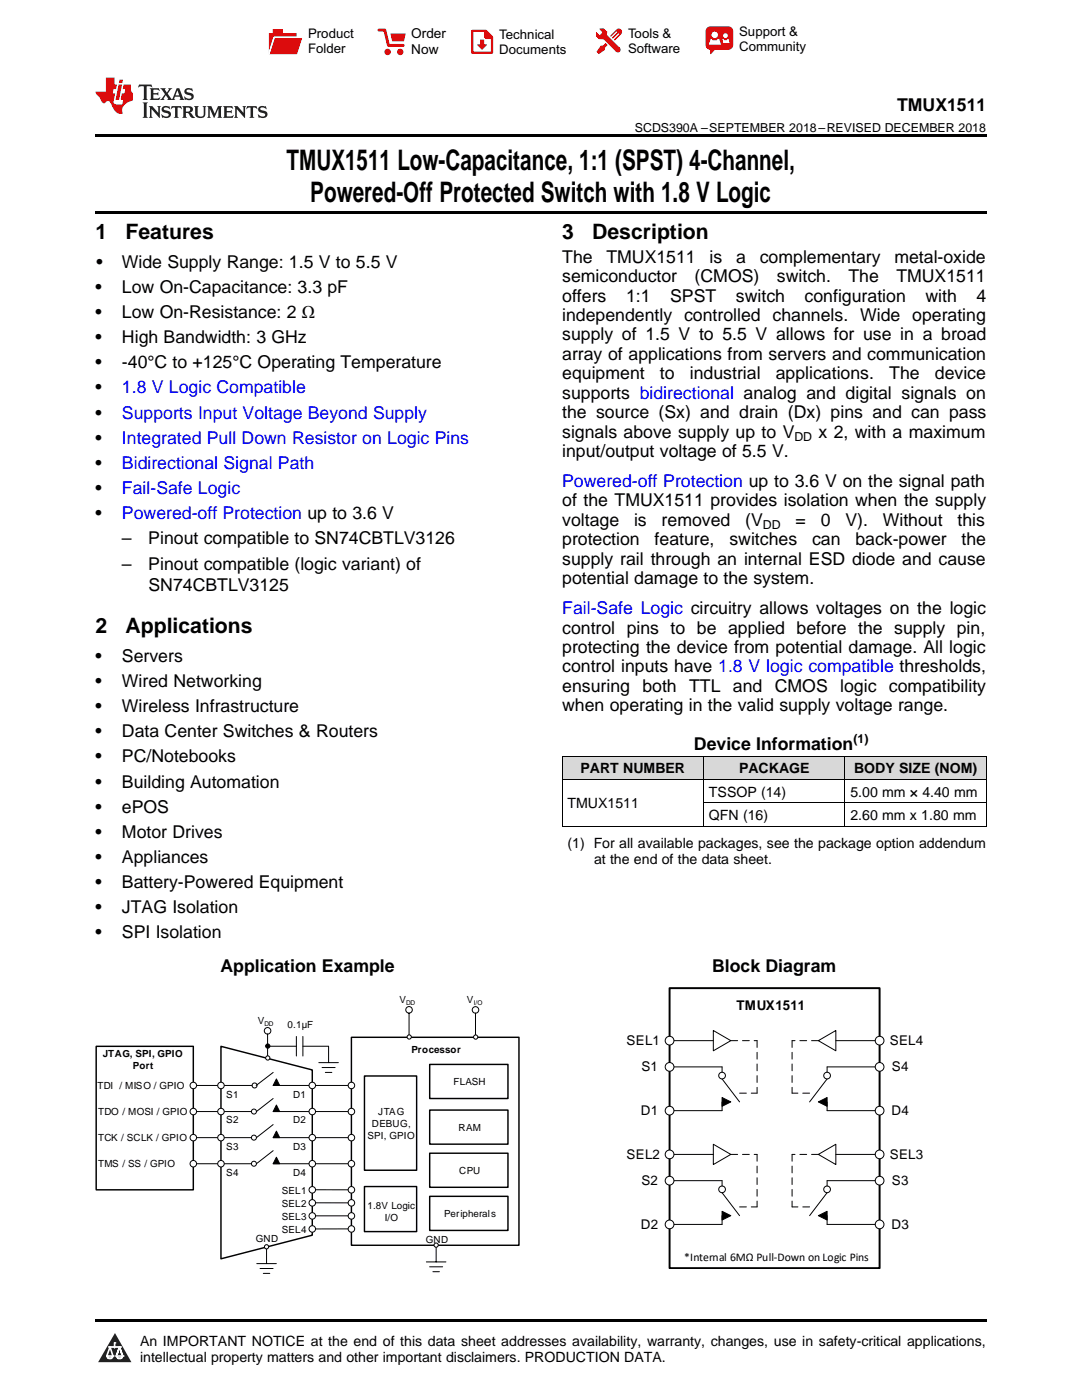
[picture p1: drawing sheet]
<svg xmlns="http://www.w3.org/2000/svg" width="216mm" height="279mm" viewBox="0 0 216 279" stroke-linecap="round" stroke-linejoin="round" font-family="sans-serif">
<g fill="#d8d8d8">
<path d="M112.2 151h28.2v4.6h-28.2z"/>
<path d="M140.4 151h28.2v4.6h-28.2z"/>
<path d="M168.6 151h28.2v4.6h-28.2z"/>
</g>
<path d="M22.9 266l3.3 5.9h-6.6z" fill="#231f20"/>
<path d="M21.3 270.6h1.2l-.3 .5h-.3a.53 .53 0 0 1-.6-.5z" fill-rule="evenodd" fill="#fff"/>
<path d="M21.3 270.6h1.2l-.3 .5h-.3a.53 .53 0 0 1-.6-.5z" fill="none" stroke="#231f20" stroke-width=".33"/>
<path d="M21.3 270.6l1.2 .1-.3 .4h-.5z" fill="none" stroke="#fff" stroke-width=".33"/>
<path d="M22.9 268.9h.1" fill="none" stroke="#fff" stroke-width=".33"/>
<path d="M22.9 268v.9z" fill="#fff"/>
<path d="M22.9 268v.9z" fill="none" stroke="#fff" stroke-width=".33"/>
<circle cx="22.9" cy="268" r=".16" fill="#fff"/>
<path d="M21.8 268.8h.1" fill="none" stroke="#fff" stroke-width=".33"/>
<path d="M21.8 268.8h2.2z" fill="#fff"/>
<path d="M21.8 268.8h2.2z" fill="none" stroke="#fff" stroke-width=".33"/>
<circle cx="24" cy="268.8" r=".16" fill="#fff"/>
<path d="M23.2 270.6h.1" fill="none" stroke="#fff" stroke-width=".33"/>
<path d="M23.8 268.8l-.6 1.8z" fill="#fff"/>
<path d="M23.8 268.8l-.6 1.8z" fill="none" stroke="#fff" stroke-width=".33"/>
<path d="M23.8 268.8l.7 1.8z" fill="#fff"/>
<path d="M23.8 268.8l.7 1.8z" fill="none" stroke="#fff" stroke-width=".33"/>
<path d="M24.4 270.6h.1" fill="none" stroke="#fff" stroke-width=".33"/>
<circle cx="21.3" cy="270.6" r=".16" fill="#fff"/>
<path d="M22 268.8l-.7 1.8z" fill="#fff"/>
<path d="M22 268.8l-.7 1.8z" fill="none" stroke="#fff" stroke-width=".33"/>
<path d="M22 268.8l.5 1.8z" fill="#fff"/>
<path d="M22 268.8l.5 1.8z" fill="none" stroke="#fff" stroke-width=".33"/>
<circle cx="22.5" cy="270.6" r=".16" fill="#fff"/>
<path d="M23.3 270.6h1.2a.63 .63 0 0 1-.6 .5 .63 .63 0 0 1-.6-.5z" fill-rule="evenodd" fill="#fff"/>
<path d="M23.3 270.6h1.2a.63 .63 0 0 1-.6 .5 .63 .63 0 0 1-.6-.5z" fill="none" stroke="#231f20" stroke-width=".33"/>
<path d="M23.3 270.6h1.2l-.4 .5h-.5z" fill="none" stroke="#fff" stroke-width=".33"/>
<path d="M23.2 270.6h.1" fill="none" stroke="#fff" stroke-width=".33"/>
<circle cx="24.5" cy="270.6" r=".16" fill="#fff"/>
<path d="M19 263.2h177.8v.5h-177.8z" fill="#000"/>
<path d="M44.1 208.8l18.2 4.7v33l-18.2 4.7z" fill="none" stroke="#000" stroke-width=".29"/>
<g fill="none" stroke="#000" stroke-width=".2">
<path d="M38.7 221.8h11.5M38.7 227h11.5M38.7 232.2h11.5"/>
<circle cx="50.7" cy="221.8" r=".5"/>
<circle cx="50.7" cy="227" r=".5"/>
<circle cx="50.7" cy="232.2" r=".5"/>
</g>
<circle cx="44.1" cy="221.8" r=".65" fill="#fff"/>
<circle cx="44.1" cy="221.8" r=".65" fill="none" stroke="#000" stroke-width=".2"/>
<circle cx="44.1" cy="227" r=".65" fill="#fff"/>
<circle cx="44.1" cy="227" r=".65" fill="none" stroke="#000" stroke-width=".2"/>
<circle cx="44.1" cy="232.2" r=".65" fill="#fff"/>
<g fill="none" stroke="#000" stroke-width=".2">
<path d="M38.7 216.6h11.6"/>
<circle cx="50.8" cy="216.6" r=".5"/>
<circle cx="44.1" cy="232.2" r=".65"/>
</g>
<path d="M70.1 207h33.5v41.5h-33.5z" fill="none" stroke="#000" stroke-width=".29"/>
<circle cx="44.1" cy="216.6" r=".65" fill="#fff"/>
<g fill="none" stroke="#000" stroke-width=".2">
<path d="M51.2 252.2h3.9M51.9 253.2h2.6M52.5 254.1h1.3M53.2 248.9v3.3"/>
<circle cx="44.1" cy="216.6" r=".65"/>
</g>
<circle cx="53.2" cy="248.8" r=".43" fill="#fff"/>
<circle cx="53.2" cy="248.8" r=".43" fill="none" stroke="#000" stroke-width=".2"/>
<circle cx="53.4" cy="205.7" r=".65" fill="#fff"/>
<g fill="none" stroke="#000" stroke-width=".2">
<path d="M53.4 206.4v4.7M53.4 208.8h5.7M59.1 206.8v4M60.4 206.8v4M60.4 208.8h5.2v3.3M63.6 212.1h3.9M64.3 213h2.6M64.9 214h1.3"/>
<circle cx="53.4" cy="205.7" r=".65"/>
</g>
<circle cx="53.4" cy="211.1" r=".43" fill="#fff"/>
<g fill="none" stroke="#000" stroke-width=".2">
<circle cx="53.4" cy="208.8" r=".43"/>
<circle cx="53.4" cy="211.1" r=".43"/>
</g>
<circle cx="53.4" cy="208.8" r=".43" fill="#000"/>
<circle cx="81.6" cy="201.5" r=".65" fill="#fff"/>
<g fill="none" stroke="#000" stroke-width=".2">
<path d="M81.6 202.2v4.7"/>
<circle cx="81.6" cy="201.5" r=".65"/>
</g>
<circle cx="81.7" cy="207" r=".43" fill="#fff"/>
<circle cx="81.7" cy="207" r=".43" fill="none" stroke="#000" stroke-width=".2"/>
<circle cx="94.9" cy="201.6" r=".65" fill="#fff"/>
<g fill="none" stroke="#000" stroke-width=".2">
<path d="M94.9 202.2v4.7"/>
<circle cx="94.9" cy="201.6" r=".65"/>
</g>
<circle cx="94.9" cy="207" r=".43" fill="#fff"/>
<g fill="none" stroke="#000" stroke-width=".2">
<path d="M54.5 219.2l-3.3 2.6M62.1 237.4l7.9 .1M62.1 240l7.9 .1M62.1 242.6h7.9M70 245.3h-7.9M85.1 251.8h3.9M85.7 252.8h2.6M86.4 253.8h1.3M87 248.6v3.2"/>
<circle cx="94.9" cy="207" r=".43"/>
</g>
<path d="M72.7 236.8h10.4v9h-10.4z" fill="none" stroke="#000" stroke-width=".29"/>
<circle cx="87" cy="248.5" r=".43" fill="#fff"/>
<g fill="none" stroke="#000" stroke-width=".2">
<path d="M54.5 216.6h15.5M54.5 214l-3.4 2.6M55.2 215.3l.6 1.3h-1.3zM54.5 221.8h15.5M54.5 227h15.5M54.5 232.2h15.5M54.5 224.4l-3.3 2.6M54.5 229.6l-3.3 2.6M55.2 220.5l.6 1.3h-1.3zM55.2 225.7l.6 1.3h-1.3zM55.2 230.9l.6 1.3h-1.3z"/>
<circle cx="87" cy="248.5" r=".43"/>
</g>
<path d="M19.2 208.8h19.4v28.7h-19.4z" fill="none" stroke="#000" stroke-width=".29"/>
<path d="M55.2 215.3l.6 1.3h-1.3zM55.2 220.5l.6 1.3h-1.3zM55.2 225.7l.6 1.3h-1.3zM55.2 230.9l.6 1.3h-1.3z" fill="#000"/>
<circle cx="62.3" cy="221.8" r=".65" fill="#fff"/>
<circle cx="62.3" cy="221.8" r=".65" fill="none" stroke="#000" stroke-width=".2"/>
<circle cx="62.3" cy="227" r=".65" fill="#fff"/>
<circle cx="62.3" cy="227" r=".65" fill="none" stroke="#000" stroke-width=".2"/>
<circle cx="62.3" cy="232.2" r=".65" fill="#fff"/>
<circle cx="62.3" cy="232.2" r=".65" fill="none" stroke="#000" stroke-width=".2"/>
<circle cx="62.3" cy="216.6" r=".65" fill="#fff"/>
<circle cx="62.3" cy="216.6" r=".65" fill="none" stroke="#000" stroke-width=".2"/>
<circle cx="70.1" cy="221.8" r=".65" fill="#fff"/>
<circle cx="70.1" cy="221.8" r=".65" fill="none" stroke="#000" stroke-width=".2"/>
<circle cx="70.1" cy="227" r=".65" fill="#fff"/>
<circle cx="70.1" cy="227" r=".65" fill="none" stroke="#000" stroke-width=".2"/>
<circle cx="70.1" cy="232.2" r=".65" fill="#fff"/>
<circle cx="70.1" cy="232.2" r=".65" fill="none" stroke="#000" stroke-width=".2"/>
<circle cx="70.1" cy="216.6" r=".65" fill="#fff"/>
<circle cx="70.1" cy="216.6" r=".65" fill="none" stroke="#000" stroke-width=".2"/>
<circle cx="70.1" cy="237.5" r=".65" fill="#fff"/>
<circle cx="70.1" cy="237.5" r=".65" fill="none" stroke="#000" stroke-width=".2"/>
<circle cx="70.1" cy="240.1" r=".65" fill="#fff"/>
<circle cx="70.1" cy="240.1" r=".65" fill="none" stroke="#000" stroke-width=".2"/>
<circle cx="70.1" cy="242.7" r=".65" fill="#fff"/>
<circle cx="70.1" cy="242.7" r=".65" fill="none" stroke="#000" stroke-width=".2"/>
<circle cx="70.1" cy="245.3" r=".65" fill="#fff"/>
<circle cx="70.1" cy="245.3" r=".65" fill="none" stroke="#000" stroke-width=".2"/>
<circle cx="62.3" cy="237.5" r=".65" fill="#fff"/>
<circle cx="62.3" cy="237.5" r=".65" fill="none" stroke="#000" stroke-width=".2"/>
<circle cx="62.3" cy="240.1" r=".65" fill="#fff"/>
<circle cx="62.3" cy="240.1" r=".65" fill="none" stroke="#000" stroke-width=".2"/>
<circle cx="62.3" cy="242.7" r=".65" fill="#fff"/>
<circle cx="62.3" cy="242.7" r=".65" fill="none" stroke="#000" stroke-width=".2"/>
<circle cx="62.3" cy="245.3" r=".65" fill="#fff"/>
<circle cx="62.3" cy="245.3" r=".65" fill="none" stroke="#000" stroke-width=".2"/>
<path d="M72.7 214.7h10.4v18.8h-10.4zM85.7 212.4h15.7v6.8h-15.7zM85.7 221.5h15.7v6.8h-15.7zM85.7 230.1h15.7v6.9h-15.7zM85.7 238.8h15.7v6.8h-15.7z" fill="none" stroke="#000" stroke-width=".29"/>
<circle cx="38.6" cy="221.8" r=".65" fill="#fff"/>
<circle cx="38.6" cy="221.8" r=".65" fill="none" stroke="#000" stroke-width=".2"/>
<circle cx="38.6" cy="227" r=".65" fill="#fff"/>
<circle cx="38.6" cy="227" r=".65" fill="none" stroke="#000" stroke-width=".2"/>
<circle cx="38.6" cy="232.2" r=".65" fill="#fff"/>
<circle cx="38.6" cy="232.2" r=".65" fill="none" stroke="#000" stroke-width=".2"/>
<circle cx="38.6" cy="216.6" r=".65" fill="#fff"/>
<g fill="none" stroke="#000" stroke-width=".2">
<path d="M133.6 207.7h8.7M133.6 212.9h10.5M133.6 221.7h10.5"/>
<circle cx="38.6" cy="216.6" r=".65"/>
</g>
<path d="M151.1 207.7v10.5" fill="none" stroke="#000" stroke-width=".2" stroke-dasharray="1.4 1"/>
<path d="M133.6 197.2h41.9v55.9h-41.9z" fill="none" stroke="#000" stroke-width=".39"/>
<circle cx="133.6" cy="212.9" r=".87" fill="#fff"/>
<circle cx="133.6" cy="212.9" r=".87" fill="none" stroke="#000" stroke-width=".2"/>
<circle cx="133.6" cy="221.7" r=".87" fill="#fff"/>
<circle cx="133.6" cy="221.7" r=".87" fill="none" stroke="#000" stroke-width=".2"/>
<circle cx="133.6" cy="207.7" r=".87" fill="#fff"/>
<g fill="none" stroke="#000" stroke-width=".2">
<path d="M142.3 205.7l3.5 2-3.5 2zM144.1 219l1.7 .9-1.7 .9zM144.1 215.3l3.5 4.6M144.1 212.9v1.1M144.1 219.9v1.8M133.6 230.4h8.7M133.6 235.6h10.5M133.6 244.4h10.5"/>
<circle cx="133.6" cy="207.7" r=".87"/>
<circle cx="144.1" cy="214.7" r=".67"/>
</g>
<path d="M145.8 207.7h5.3M147.6 218.2h3.5M151.1 230.4v10.5" fill="none" stroke="#000" stroke-width=".2" stroke-dasharray="1.4 1"/>
<path d="M144.1 219l1.7 .9-1.7 .9z" fill="#000"/>
<circle cx="133.6" cy="235.6" r=".87" fill="#fff"/>
<circle cx="133.6" cy="235.6" r=".87" fill="none" stroke="#000" stroke-width=".2"/>
<circle cx="133.6" cy="244.4" r=".87" fill="#fff"/>
<circle cx="133.6" cy="244.4" r=".87" fill="none" stroke="#000" stroke-width=".2"/>
<circle cx="133.6" cy="230.4" r=".87" fill="#fff"/>
<g fill="none" stroke="#000" stroke-width=".2">
<path d="M165 212.9h10.5M166.8 207.7h8.7M142.3 228.4l3.5 2-3.5 2zM144.1 238l3.5 4.6M144.1 235.6v1.1M165 221.7h10.5M144.1 241.7l1.7 .9-1.7 .9zM144.1 242.6v1.8"/>
<circle cx="133.6" cy="230.4" r=".87"/>
<circle cx="144.1" cy="237.4" r=".67"/>
</g>
<path d="M158.1 207.7v10.5M145.8 230.4h5.3M147.6 240.9h3.5" fill="none" stroke="#000" stroke-width=".2" stroke-dasharray="1.4 1"/>
<path d="M144.1 241.7l1.7 .9-1.7 .9z" fill="#000"/>
<circle cx="175.5" cy="212.9" r=".87" fill="#fff"/>
<circle cx="175.5" cy="212.9" r=".87" fill="none" stroke="#000" stroke-width=".2"/>
<circle cx="175.5" cy="221.7" r=".87" fill="#fff"/>
<circle cx="175.5" cy="221.7" r=".87" fill="none" stroke="#000" stroke-width=".2"/>
<circle cx="175.5" cy="207.7" r=".87" fill="#fff"/>
<g fill="none" stroke="#000" stroke-width=".2">
<path d="M163.3 207.7l3.5-2v4zM163.3 219.9l1.7-.9v1.8zM165 215.3l-3.5 4.6M165 212.9v1.1M165 219.9v1.8M165 235.6h10.5M166.8 230.4h8.7M165 244.4h10.5"/>
<circle cx="165" cy="214.7" r=".67"/>
<circle cx="175.5" cy="207.7" r=".87"/>
</g>
<path d="M161.5 218.2h-3.4M163.3 207.7h-5.2M158.1 230.4v10.5" fill="none" stroke="#000" stroke-width=".2" stroke-dasharray="1.4 1"/>
<path d="M163.3 219.9l1.7-.9v1.8z" fill="#000"/>
<circle cx="175.5" cy="235.6" r=".87" fill="#fff"/>
<circle cx="175.5" cy="235.6" r=".87" fill="none" stroke="#000" stroke-width=".2"/>
<circle cx="175.5" cy="244.4" r=".87" fill="#fff"/>
<circle cx="175.5" cy="244.4" r=".87" fill="none" stroke="#000" stroke-width=".2"/>
<circle cx="175.5" cy="230.4" r=".87" fill="#fff"/>
<g fill="none" stroke="#000" stroke-width=".2">
<path d="M112.2 155.6h84.6M112.2 150.9h84.6M112.2 151v13.9M140.4 151v13.9M168.6 151v13.9M196.8 151v13.9M112.2 164.9h84.6M140.4 160.2h56.4M163.3 230.4l3.5-2v4zM165 238l-3.5 4.6M165 235.6v1.1M163.3 242.6l1.7-.9v1.8z"/>
<path d="M165 242.6v1.8"/>
<circle cx="165" cy="237.4" r=".67"/>
<circle cx="175.5" cy="230.4" r=".87"/>
</g>
<path d="M163.3 230.4h-5.2M161.5 240.9h-3.4" fill="none" stroke="#000" stroke-width=".2" stroke-dasharray="1.4 1"/>
<path d="M163.3 242.6l1.7-.9v1.8z" fill="#000"/>
<path d="M19 26.8h177.8v.6h-177.8zM19 42.2h177.8v.6h-177.8z" fill="#000"/>
<path d="M27.7 16.9l-.1 .6 .6-.3h.5v.2v2.2l-.2 .4h1l-.2-.4v-2.2v-.2h.5l.6 .3-.2-.6zM29.9 17.6l.2 .4v1.6l-.2 .4h1.9l.1-.6a1.09 1.09 0 0 1-1.3 .1v-.6h.6l.4 .2v-.7l-.2 .2h-.8v-.6l.2-.1a1.01 1.01 0 0 1 1 .3l-.1-.6zM32 17.6l.9 1.2-1 1.2h.9l-.2-.3 .5-.7 .5 .7-.3 .3h1.7l-.2-.3 .1-.4h1l.1 .4-.2 .3h1l-.3-.4-.7-2h-.5l-1 2.2-.8-1.1 .9-1.1h-.9l.2 .2-.4 .7-.4-.7 .2-.2zM35.4 18l.4 1h-.8zM37 17.7a.66 .66 0 0 0-.2 .8 .66 .66 0 0 0 .6 .4l.7 .2 .1 .2a.8 .8 0 0 1-.7 .4 .8 .8 0 0 1-.7-.5l.1 .8 .2-.2a.94 .94 0 0 0 1.1 .1 .94 .94 0 0 0 .4-.9 1.48 1.48 0 0 0-1.3-.6v-.4a1.1 1.1 0 0 1 1.2 .2l-.2-.6-.2 .1-.5-.1zM28.5 20.4l.2 .4v2.3l-.2 .4h1l-.2-.4v-2.3l.2-.4zM29.7 21.2l.2 .4v1.5l-.2 .4h.8l-.3-.4 .1-1.3 1.6 1.8v-2l.2-.4h-.7l.2 .2v1.1l-1.2-1.3zM32.5 21.3a.66 .66 0 0 0-.2 .8 .66 .66 0 0 0 .6 .4l.6 .2 .2 .2a.8 .8 0 0 1-.8 .4 .8 .8 0 0 1-.7-.5l.2 .7 .2-.1a.94 .94 0 0 0 1 .1 .94 .94 0 0 0 .5-1 1.47 1.47 0 0 0-1.3-.6l-.1-.3a1.1 1.1 0 0 1 1.3 .2l-.2-.6-.2 .1-.5-.2zM34.3 21.2l-.2 .6a.64 .64 0 0 1 .8-.3v1.6l-.2 .4h1l-.3-.4 .1-1.6a.66 .66 0 0 1 .8 .3l-.2-.6zM36.3 21.2l.3 .4v1.5l-.3 .4h1l-.2-.2v-.7h.5l.1 .1a.8 .8 0 0 0 1.2 .7l-1-1a.62 .62 0 0 0 .6-.5 .62 .62 0 0 0-.6-.7zM37.1 21.5h.1a.48 .48 0 0 1 .6 0 .48 .48 0 0 1 .1 .6l-.2 .1-.6 .1zM38.7 21.2l.2 .2a2.29 2.29 0 0 0 .4 2 1.05 1.05 0 0 0 1.7-.7v-1.3l.2-.2h-.8l.2 .4v1.1a.61 .61 0 0 1-.6 .6 .61 .61 0 0 1-.6-.6v-1.1l.3-.4zM41.3 21.2l.3 .4v1.5l-.3 .4h.8l-.2-.4v-1.4l.8 1.9 .9-1.9v1.4l-.2 .4h.9l-.2-.4v-1.5l.2-.4h-.8l-.7 1.5-.6-1.5zM44.5 21.2l.2 .4v1.5l-.2 .4h1.9l.2-.6a1.1 1.1 0 0 1-1.4 .2v-.7h.6l.4 .2v-.6l-.2 .1-.8 .1v-.6l.2-.1a1.02 1.02 0 0 1 1.1 .2l-.2-.5zM46.7 21.2l.2 .4v1.5l-.2 .4h.8l-.3-.4 .1-1.3 1.6 1.8v-2l.2-.4h-.7l.2 .2v1.1l-1.2-1.3zM49.3 21.2l-.1 .6a.64 .64 0 0 1 .8-.3v1.6l-.3 .4h1l-.2-.4v-1.6a.66 .66 0 0 1 .8 .3l-.1-.6zM51.7 21.3a.66 .66 0 0 0-.2 .7 .66 .66 0 0 0 .7 .5l.6 .2 .1 .2a.8 .8 0 0 1-.7 .4 .8 .8 0 0 1-.7-.5l.1 .7 .2-.1a.94 .94 0 0 0 1.1 .1 .94 .94 0 0 0 .4-1 1.48 1.48 0 0 0-1.2-.6l-.1-.3a1.1 1.1 0 0 1 1.2 .2l-.2-.6-.1 .1-.6-.2z" fill="#231f20"/>
<path d="M21.1 15.5v2.8h-2v.4l.9 .9a.96 .96 0 0 0 1 1 .59 .59 0 0 1 .5-.4 .59 .59 0 0 1 .5 .3l.4 .8a1.61 1.61 0 0 0 2.1 1.3 1.63 1.63 0 0 1 1.1-2.2l.9-.3v-1.5a1.6 1.6 0 0 1-.4-1.7h-1.4l-.2 .9h.5l-.2 .8h-.5l-.2 1v.3h.5l-.2 .9h-.7a.74 .74 0 0 1-1-.6l.3-1.6h-.5l.2-.8h.5l.1-.9h-.4v-1.4zM23.7 16.9l-.7 3h.8l.6-3zM23.8 15.9l-.1 .7h.7l.2-.7z" fill="#ee1d23"/>
<g fill="#d60000">
<path d="M54.4 5.8h2v.8h2.8v4.2h-5.5v-4.2h.7z" fill-rule="evenodd"/>
<path d="M54.7 7.5h5.6l-1 3.3h-5.6z" fill-rule="evenodd"/>
</g>
<path d="M54.6 7.4h5.8l-.1 .1h-5.5l-1.1 3.3z" fill-rule="evenodd" fill="#fff"/>
<path d="M54.6 7.4h5.8l-.1 .1h-5.5l-1.1 3.3z" fill="none" stroke="#fff" stroke-width=".2"/>
<path d="M75.6 6h1.2l.7 3.1h3" fill="none" stroke="#d60000" stroke-width=".56"/>
<g fill="#d60000">
<path d="M77.9 6.7h3.1l-.4 1.5h-2.3z" fill-rule="evenodd"/>
<circle cx="77.3" cy="10.4" r=".64"/>
<circle cx="79.9" cy="10.4" r=".64"/>
</g>
<path d="M94.2 6.2h2.7l1.3 1.2v3.1h-4z" fill="none" stroke="#d60000" stroke-width=".44"/>
<g fill="#d60000">
<path d="M95.8 7.9h.8v1h.6l-1 1.1-1-1v-.1h.6z" fill-rule="evenodd"/>
<path d="M96.6 6.2h.3l1.3 1.2v.4h-1.3l-.3-.4z" fill-rule="evenodd"/>
<path d="M119.6 5.7h.9l.6 .6 .1 .7 2.5 2.5-.8 .8-2.3-2.3-1.1-.2-.6-.6v-.8l.7 .6 .5-.4v-.2l-.4-.5z" fill-rule="evenodd"/>
<path d="M119.9 9.1h.4l.5-.5 .4 .4-.5 .5v.4l-1.2 .9-.5-.5z" fill-rule="evenodd"/>
<path d="M123 5.9a.67 .67 0 0 1 .9 0 .67 .67 0 0 1 0 .9z" fill-rule="evenodd"/>
<path d="M123 5.9l.9 .9-1.2 1.2h-.2l.1-.2 .9-.9 .1-.2h-.3l-.9 1h-.2v-.2l.9-1 .1-.2h-.3l-.9 1h-.2v-.2z" fill-rule="evenodd"/>
<circle cx="123.3" cy="9.9" r=".54"/>
</g>
<path d="M121.1 6.3l-.1 .7" fill="none" stroke="#d60000" stroke-width=".2"/>
<g fill="#d60000">
<path d="M141.1 5.5l.6-.2h3.6a.95 .95 0 0 1 1 .9v2.8a.95 .95 0 0 1-1 .9h-3.6a.95 .95 0 0 1-.9-.9v-2.8z" fill-rule="evenodd"/>
<path d="M141.7 9.9h.9l-.7 .9h-.2z" fill-rule="evenodd"/>
</g>
<g fill="#fff">
<path d="M144.3 8.6h1.3z"/>
<path d="M141.8 7.8h.3l.1 .2h.8l.2-.2h.3l.4 1.1h-2.5z" fill-rule="evenodd"/>
<path d="M144.2 7.8h.2l.2 .2h.4l.2-.2h.2l.2 .8h-1.3z" fill-rule="evenodd"/>
<circle cx="142.6" cy="6.9" r=".65"/>
<circle cx="144.8" cy="7.1" r=".48"/>
</g>
<g font-size="5.6">
<text x="57.2" y="33.9">TMUX1511 Low-Capacitance, 1:1 (SPST) 4-Channel,</text>
<text x="61.9" y="40.2">Powered-Off Protected Switch with 1.8 V Logic</text>
</g>
<g font-size="4.2">
<text x="19" y="47.8">1</text>
<text x="25" y="47.8">Features</text>
<text x="112.2" y="47.8">3</text>
<text x="118.2" y="47.8">Description</text>
<text x="19" y="126.4">2</text>
<text x="25" y="126.4">Applications</text>
</g>
<g font-size="3.5">
<text x="179" y="22.2">TMUX1511</text>
<text x="19.2" y="53.5">•</text>
<text x="24.3" y="53.5">Wide Supply Range: 1.5 V to 5.5 V</text>
<text x="112.2" y="52.4">The</text>
<text x="121" y="52.4">TMUX1511</text>
<text x="141.6" y="52.4">is</text>
<text x="146.9" y="52.4">a</text>
<text x="151.6" y="52.4">complementary</text>
<text x="178.5" y="52.4">metal-oxide</text>
<text x="19" y="58.5">•</text>
<text x="24.3" y="58.5">Low On-Capacitance: 3.3 pF</text>
<text x="112.2" y="56.3">semiconductor</text>
<text x="138.6" y="56.3">(CMOS)</text>
<text x="155" y="56.3">switch.</text>
<text x="169.3" y="56.3">The</text>
<text x="178.9" y="56.3">TMUX1511</text>
<text x="19" y="63.5">•</text>
<text x="24.3" y="63.5">Low On-Resistance: 2 Ω</text>
<text x="112.2" y="60.2">offers</text>
<text x="112.2" y="64.1">independently controlled channels. Wide operating</text>
<text x="124.9" y="60.2">1:1</text>
<text x="133.7" y="60.2">SPST</text>
<text x="146.8" y="60.2">switch</text>
<text x="160.6" y="60.2">configuration</text>
<text x="184.7" y="60.2">with</text>
<text x="194.8" y="60.2">4</text>
<text x="19" y="68.5">•</text>
<text x="24.3" y="68.5">High Bandwidth: 3 GHz</text>
<text x="112.2" y="67.9">supply of 1.5 V to 5.5 V allows for use in a broad</text>
<text x="112.2" y="71.8">array of applications from servers and communication</text>
<text x="19" y="73.5">•</text>
<text x="24.3" y="73.5">-40°C to +125°C Operating Temperature</text>
<text x="112.2" y="75.7">equipment</text>
<text x="131.7" y="75.7">to</text>
<text x="137.7" y="75.7">industrial</text>
<text x="154.8" y="75.7">applications.</text>
<text x="177.4" y="75.7">The</text>
<text x="186.5" y="75.7">device</text>
<text x="19" y="78.5">•</text>
<text x="19" y="83.5">•</text>
<text x="112.2" y="79.6">supports bidirectional analog and digital signals on</text>
<text x="112.2" y="83.5">the source (Sx) and drain (Dx) pins and can pass</text>
<text x="19" y="88.5">•</text>
<text x="112.2" y="87.3">signals above supply up to V</text>
<text x="163.3" y="87.3">x 2, with a maximum</text>
<text x="19" y="93.6">•</text>
<text x="112.2" y="91.2">input/output voltage of 5.5 V.</text>
<text x="19" y="98.6">•</text>
<text x="112.2" y="101.1">of the TMUX1511 provides isolation when the supply</text>
<text x="19" y="103.6">•</text>
<text x="112.2" y="105">voltage</text>
<text x="126.5" y="105">is</text>
<text x="132" y="105">removed</text>
<text x="148.7" y="105">(V</text>
<text x="158.7" y="105">=</text>
<text x="163.8" y="105">0</text>
<text x="168.7" y="105">V).</text>
<text x="176.2" y="105">Without</text>
<text x="191.1" y="105">this</text>
<text x="24.3" y="108.7">–</text>
<text x="24.3" y="113.7">–</text>
<text x="29.6" y="108.7">Pinout compatible to SN74CBTLV3126</text>
<text x="29.6" y="113.7">Pinout compatible (logic variant) of</text>
<text x="112.2" y="108.8">protection</text>
<text x="112.2" y="112.7">supply rail through an internal ESD diode and cause</text>
<text x="130.6" y="108.8">feature,</text>
<text x="145.5" y="108.8">switches</text>
<text x="162" y="108.8">can</text>
<text x="170.7" y="108.8">back-power</text>
<text x="191.9" y="108.8">the</text>
<text x="29.6" y="118">SN74CBTLV3125</text>
<text x="112.2" y="116.6">potential damage to the system.</text>
<text x="112.2" y="126.4">control pins to be applied before the supply pin,</text>
<text x="112.2" y="130.3">protecting the device from potential damage. All logic</text>
<text x="19" y="132.1">•</text>
<text x="19" y="137.1">•</text>
<text x="24.3" y="132.1">Servers</text>
<text x="24.3" y="137.1">Wired Networking</text>
<text x="112.2" y="134.2">control inputs have 1.8 V logic compatible thresholds,</text>
<text x="19" y="142.1">•</text>
<text x="24.3" y="142.1">Wireless Infrastructure</text>
<text x="112.2" y="138.1">ensuring both</text>
<text x="112.2" y="142">when operating in the valid supply voltage range.</text>
<text x="137.5" y="138.1">TTL</text>
<text x="146.2" y="138.1">and CMOS</text>
<text x="167.6" y="138.1">logic</text>
<text x="177.4" y="138.1">compatibility</text>
<text x="19" y="147.1">•</text>
<text x="24.3" y="147.1">Data Center Switches &amp; Routers</text>
<text x="138.5" y="149.7">Device Information</text>
<text x="19" y="152.2">•</text>
<text x="24.3" y="152.2">PC/Notebooks</text>
<text x="19" y="157.2">•</text>
<text x="24.3" y="157.2">Building Automation</text>
<text x="19" y="162.2">•</text>
<text x="19" y="167.2">•</text>
<text x="24.3" y="162.2">ePOS</text>
<text x="24.3" y="167.2">Motor Drives</text>
<text x="19" y="172.2">•</text>
<text x="24.3" y="172.2">Appliances</text>
<text x="19" y="177.2">•</text>
<text x="24.3" y="177.2">Battery-Powered Equipment</text>
<text x="19" y="182.2">•</text>
<text x="24.3" y="182.2">JTAG Isolation</text>
<text x="19" y="187.2">•</text>
<text x="24.3" y="187.2">SPI Isolation</text>
<text x="44" y="193.9">Application Example</text>
<text x="142.1" y="193.9">Block Diagram</text>
</g>
<g font-size="3.5" fill="#00f">
<text x="24.3" y="78.5">1.8 V Logic Compatible</text>
<text x="24.3" y="83.5">Supports Input Voltage Beyond Supply</text>
<text x="24.3" y="88.5">Integrated Pull Down Resistor on Logic Pins</text>
<text x="24.3" y="93.6">Bidirectional Signal Path</text>
<text x="24.3" y="98.6">Fail-Safe Logic</text>
<text x="112.2" y="97.2">Powered-off Protection up to 3.6 V on the signal path</text>
<text x="24.3" y="103.6">Powered-off Protection up to 3.6 V</text>
<text x="112.2" y="122.6">Fail-Safe Logic circuitry allows voltages on the logic</text>
</g>
<g font-size="2.8">
<text x="115.8" y="154.3">PART NUMBER</text>
<text x="147.5" y="154.3">PACKAGE</text>
<text x="170.4" y="154.3">BODY SIZE (NOM)</text>
<text x="113.2" y="161.3">TMUX1511</text>
<text x="141.5" y="159">TSSOP (14)</text>
<text x="169.7" y="159">5.00 mm × 4.40 mm</text>
<text x="141.5" y="163.7">QFN (16)</text>
<text x="169.7" y="163.7">2.60 mm x 1.80 mm</text>
<text x="113.2" y="169.2">(1) For all available packages, see the package option addendum</text>
<text x="118.5" y="172.3">at the end of the data sheet.</text>
<text x="27.9" y="268.6">An IMPORTANT NOTICE at the end of this data sheet addresses availability, warranty, changes, use in safety-critical applications,</text>
<text x="27.9" y="271.8">intellectual property matters and other important disclaimers. PRODUCTION DATA.</text>
</g>
<g font-size="2.7">
<text x="82.1" y="7.7">Order</text>
<text x="82.1" y="10.7">Now</text>
<text x="147" y="201.5">TMUX1511</text>
<text x="125" y="208.5">SEL1</text>
<text x="177.6" y="208.5">SEL4</text>
<text x="128" y="213.8">S1</text>
<text x="178" y="213.8">S4</text>
<text x="127.9" y="222.5">D1</text>
<text x="177.9" y="222.5">D4</text>
<text x="125" y="231.3">SEL2</text>
<text x="177.6" y="231.3">SEL3</text>
<text x="128" y="236.6">S2</text>
<text x="178" y="236.6">S3</text>
<text x="127.9" y="245.3">D2</text>
<text x="177.9" y="245.3">D3</text>
</g>
<g font-size="2.6">
<text x="61.5" y="7.6">Product</text>
<text x="61.5" y="10.6">Folder</text>
<text x="99.6" y="7.8">Technical</text>
<text x="99.6" y="10.8">Documents</text>
<text x="125.3" y="7.6">Tools &amp;</text>
<text x="125.3" y="10.6">Software</text>
<text x="147.5" y="7.2">Support &amp;</text>
<text x="147.5" y="10.2">Community</text>
</g>
<g font-size="2.5">
<text x="126.7" y="26.3">SCDS390A –SEPTEMBER 2018–REVISED DECEMBER 2018</text>
<text x="158.5" y="88.1">DD</text>
<text x="152.2" y="105.7">DD</text>
<text x="170.3" y="148.3">(1)</text>
</g>
<text font-size="2.3" x="136.5" y="251.6">*Internal 6MO Pull-Down on Logic Pins</text>
<g font-size="2">
<text x="79.7" y="200.2">V</text>
<text x="93.2" y="200.2">V</text>
<text x="51.4" y="204.4">V</text>
<text x="57.4" y="205.2">0.1µF</text>
<text x="20.5" y="211">JTAG, SPI, GPIO</text>
<text x="26.5" y="213.4">Port</text>
<text x="82.1" y="210.1">Processor</text>
<text x="19.4" y="217.4">TDI / MISO / GPIO</text>
<text x="45.2" y="219.1">S1</text>
<text x="58.5" y="219.1">D1</text>
<text x="90.5" y="216.5">FLASH</text>
<text x="19.6" y="222.4">TDO / MOSI / GPIO</text>
<text x="19.6" y="227.7">TCK / SCLK / GPIO</text>
<text x="45.2" y="224.1">S2</text>
<text x="58.5" y="224.2">D2</text>
<text x="73.3" y="227.3">SPI, GPIO</text>
<text x="74.2" y="224.9">DEBUG,</text>
<text x="75.5" y="222.5">JTAG</text>
<text x="91.5" y="225.7">RAM</text>
<text x="19.6" y="232.9">TMS / SS / GPIO</text>
<text x="45.2" y="229.4">S3</text>
<text x="58.5" y="229.5">D3</text>
<text x="45.2" y="234.6">S4</text>
<text x="56.3" y="238.4">SEL1</text>
<text x="58.5" y="234.7">D4</text>
<text x="91.6" y="234.3">CPU</text>
<text x="56.3" y="243.5">SEL3</text>
<text x="56.3" y="240.9">SEL2</text>
<text x="73.3" y="241.2">1.8V Logic</text>
<text x="76.8" y="243.7">I/O</text>
<text x="88.6" y="243">Peripherals</text>
<text x="51" y="247.9">GND</text>
<text x="56.3" y="246.1">SEL4</text>
<text x="85" y="248.1">GND</text>
</g>
<g font-size="1.3">
<text x="81.1" y="200.5">DD</text>
<text x="94.5" y="200.5">I/O</text>
<text x="52.8" y="204.7">DD</text>
</g>
</svg>
